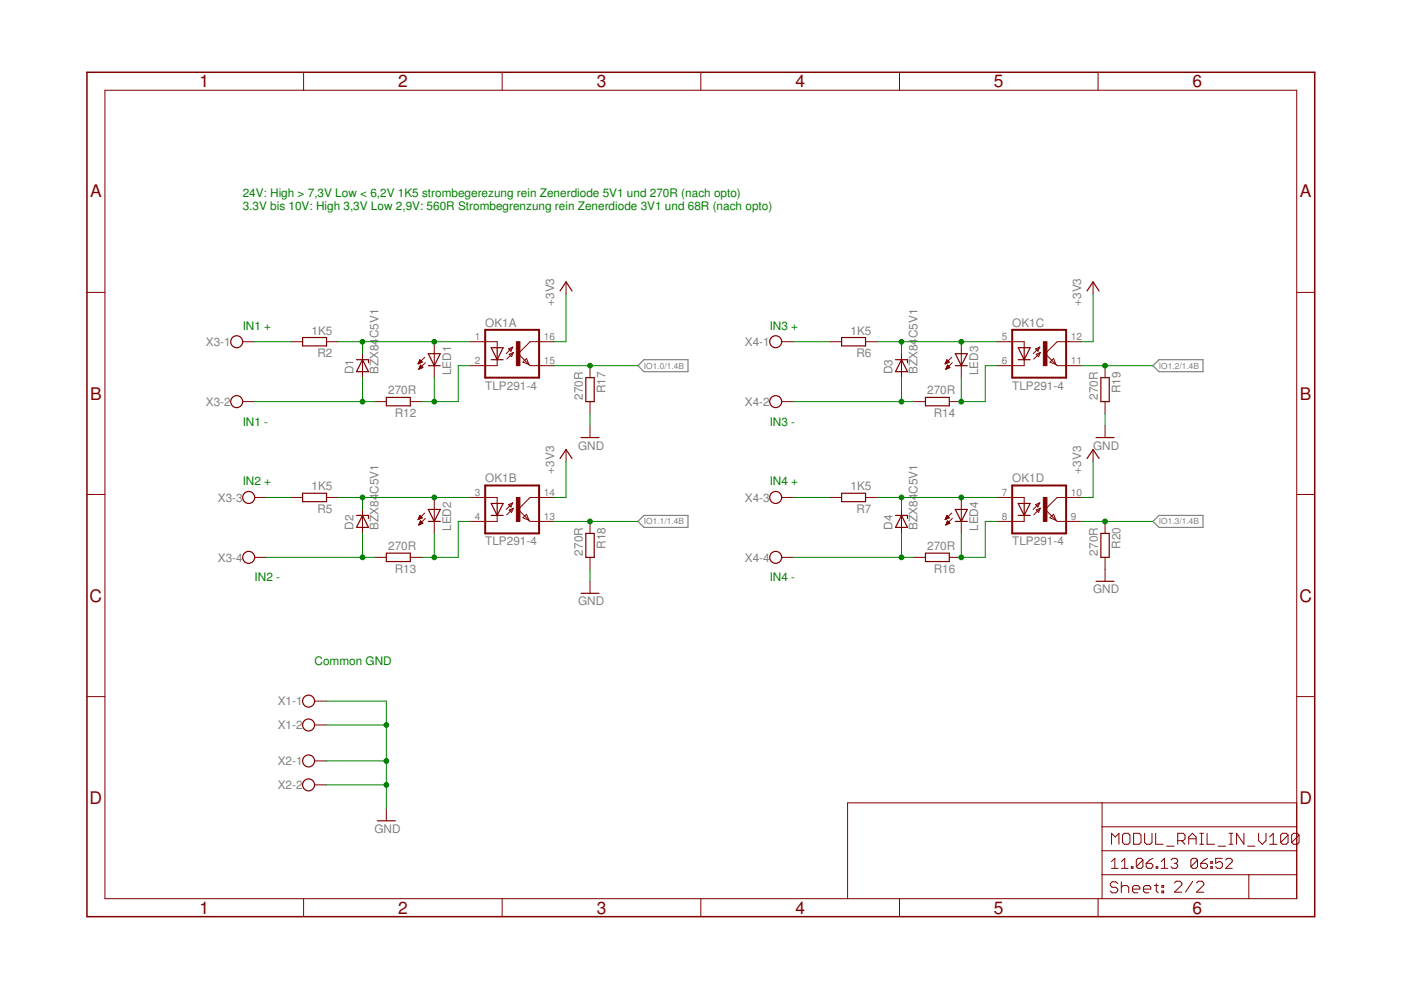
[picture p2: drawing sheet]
<svg xmlns="http://www.w3.org/2000/svg" width="297mm" height="210mm" viewBox="0 0 297 210" stroke-linecap="round" stroke-linejoin="round" font-family="sans-serif">
<path d="M135.3 77.5l1.2-1.2h9.4v2.5h-9.4zM245.7 76.3h9.4v2.5h-9.4l-1.2-1.3zM135.3 110.6l1.2-1.3h9.4v2.5h-9.4zM245.7 109.3h9.4v2.5h-9.4l-1.2-1.2z" fill="none" stroke="#808080" stroke-width=".25"/>
<g fill="none" stroke="#800000" stroke-width=".21">
<path d="M22.2 19.1h252.7v171.4h-252.7zM64.4 15.3v3.8M106.5 15.3v3.8M148.6 15.3v3.8M190.7 15.3v3.8M232.8 15.3v3.8M120 59.8v2.5M231.8 59.8v2.5M18.4 62h3.8M51.5 72.5h2.5M61.6 72.5h2.6M69.2 72.5h2.6"/>
<path d="M76.9 75v5.1M88.7 77.1h.1M88.7 77h.3M88.8 76.9h.5M88.8 78.2h.2M88.8 76.8h.7M88.9 76.6h.5M88.9 78.1h.4M88.9 78h.7M88.9 76.5h.4M89 76.4h.2M89 77.8h.6"/>
<path d="M89 77.7h.5M89.1 77.6h.2M89.1 77.5h.1M89.2 77.4l.5 .5-.9 .4zM89.5 76.8l-.5-.5-.4 .9M89.5 76.8l-.9 .4M90 75.8l-1.4 1.4M90.2 76.9l-1.4 1.4M92.1 72.5v7.6M99.7 72.5h5.7v1.2M105.4 76.3v1.2h-5.7M107.8 74l.9-.4-.4 .9z"/>
<path d="M107.9 75.1l.9-.4-.3 .9zM108.7 73.6l-1.4 1.4M108.8 74.7l-1.4 1.4M111.6 76l.5 1.3-1.2-.5zM117.5 72.5h-5.1l-2.5 2.5 2.5 2.5h5.1M125.1 77.5v2.6M165.7 72.5h2.6M175.9 72.5h2.5M183.5 72.5h2.6M191.1 75v5.1M200.4 77.1h.1M200.5 77h.3"/>
<path d="M200.5 76.9h.6M200.6 76.8h.7M200.6 78.2h.2M200.6 76.6h.5M200.6 78.1h.4M200.7 78h.6M200.7 76.5h.3M200.7 76.4h.2M200.7 77.8h.6M200.8 77.7h.4M200.8 77.6h.3M200.9 77.5h.1"/>
<path d="M200.9 77.4l.5 .5-.9 .4zM201.3 76.8l-.5-.5-.4 .9M201.3 76.8l-.9 .4M201.8 75.8l-1.4 1.4M201.9 76.9l-1.4 1.4M203.8 72.5v7.6M211.4 72.5h5.7v1.2M217.1 76.3v1.2h-5.7M219.6 74l.9-.4-.4 .9zM219.7 75.1l.9-.4-.4 .9zM220.5 73.6l-1.4 1.4M220.6 74.7l-1.4 1.4"/>
<path d="M223.4 76l.5 1.3-1.3-.5zM229.2 72.5h-5.1l-2.5 2.5 2.5 2.5h5.1M234.3 77.5v2.6M274.9 62h3.8M51.5 85.2h2.5M79.4 85.2h2.5M87 85.2h2.5M120 95.3v2.6M125.1 85.2v2.5M125.1 90.2v2.6M165.7 85.2h2.6M193.7 85.2h2.5"/>
<path d="M201.3 85.2h2.5M231.8 95.3v2.6M234.3 85.2v2.5M234.3 90.2v2.6M18.4 104.8h3.8M54 105.5h2.5M54 118.2h2.5M61.6 105.5h2.6M69.2 105.5h2.6M76.9 108v5.1M79.4 118.2h2.5M87 118.2h2.5"/>
<path d="M88.7 110.2h.1M88.7 110h.3M88.8 109.9h.4M88.8 109.8h.7M88.8 111.3h.1M88.9 109.7h.5M88.9 111.1h.3M88.9 109.6h.4M88.9 111h.6M89 109.4h.2M89 110.9h.6M89 109.3l.5 .5-.9 .4z"/>
<path d="M89 109.3h.1M89 110.8h.5M89.1 110.6h.3M89.1 110.5h.2M89.2 110.4l.5 .5-.9 .4zM90 108.8l-1.4 1.4M90.2 109.9l-1.4 1.4M92.1 105.5v7.6M99.7 105.5h5.7v1.2M105.4 109.3v1.3h-5.7M107.8 107l.9-.4-.4 .9zM107.9 108.1l.9-.3-.3 .8z"/>
<path d="M108.7 106.6l-1.4 1.4M108.8 107.8l-1.4 1.4M111.6 109l.5 1.3-1.2-.5zM117.5 105.5h-5.1l-2.5 2.5 2.5 2.6h5.1M125.1 110.6v2.5M125.1 118.2v2.5M165.7 105.5h2.6M165.7 118.2h2.6M175.9 105.5h2.5M183.5 105.5h2.6M191.1 108v5.1M193.7 118.2h2.5"/>
<path d="M200.4 110.2h.1M200.4 110h.3M200.5 109.9h.5M200.6 109.8h.7M200.6 111.3h.1M200.6 109.7h.6M200.6 111.1h.4M200.7 109.6h.4M200.7 111h.5M200.7 109.4h.2M200.7 110.9h.7M200.8 109.3h.1"/>
<path d="M200.8 110.8h.5M200.8 109.3l.5 .5-.9 .4zM200.8 110.6h.3M200.9 110.5h.1M200.9 110.4l.5 .5-.9 .4zM201.3 118.2h2.5M201.8 108.8l-1.4 1.4M201.9 109.9l-1.4 1.4M203.8 105.5v7.6M211.4 105.5h5.7v1.2M217.1 109.3v1.3h-5.7M219.6 107l.9-.4-.4 .9z"/>
<path d="M219.7 108.1l.9-.3-.4 .8zM220.5 106.6l-1.4 1.4M220.6 107.8l-1.4 1.4M223.4 109l.5 1.3-1.3-.5zM229.2 105.5h-5.1l-2.5 2.5 2.5 2.6h5.1M234.3 110.6v2.5M234.3 118.2v5.1M274.9 104.8h3.8M125.1 123.3v2.5M18.4 147.7h3.8M66.7 148.7h2.5M66.7 153.7h2.5"/>
<path d="M274.9 147.7h3.8M66.7 161.3h2.5M66.7 166.4h2.5M81.9 171.5v2.5M233.7 170.2v20.3M233.7 175.3h41.2M235.7 179v-2.3l.8 .8 .7-.8v2.3M238 177.1l.4-.4h.8l.4 .4v1.5l-.4 .4h-.8l-.4-.4zM240.3 176.7h1.2l.4 .4v1.5l-.4 .4h-1.2zM242.7 176.7v1.9l.4 .4h.8l.3-.4v-1.9M245 176.7v2.3h1.6M247.4 179.4h1.5"/>
<path d="M249.7 178.2h1.2l.3-.4v-.7l-.3-.4h-1.2v2.3M250.5 178.2l.7 .8M252 179v-1.5l.8-.8 .8 .8v1.5M252 177.8h1.6M254.4 176.7h.8M254.4 179h.8M254.8 176.7v2.3M255.9 176.7v2.3h1.6M258.3 179.4h1.5M260.6 176.7h.8M260.6 179h.8M261 176.7v2.3"/>
<path d="M263.7 176.7v2.3l-1.5-2.3v2.3M264.5 179.4h1.6M266.8 176.7v1.5l.8 .8 .8-.8v-1.5M269.2 179h1.5M269.2 177.5l.8-.8v2.3M273.1 177.1l-.4-.4h-.8l-.4 .4v1.5M273.1 177.1v1.5l-.4 .4h-.8l-.4-.4M273.1 177.1l-1.6 1.5M274.9 170.2h-95.2v20.3M275.4 177.1l-.4-.4h-.7l-.4 .4v1.5M275.4 177.1v1.5l-.4 .4h-.7l-.4-.4M275.4 177.1l-1.5 1.5"/>
<path d="M64.4 190.5v3.9M106.5 190.5v3.9M148.6 190.5v3.9M190.7 190.5v3.9M232.8 190.5v3.9M233.7 185.5h41.2M233.7 180.4h41.2M235.6 182.7l.8-.7v2.1M235.6 184.1h1.5M237 187.3l-.4-.3h-.8l-.4 .3v.4l.4 .4h.8l.4 .4v.4l-.4 .4h-.8l-.4-.4M237.7 187v2.3M237.7 188.1l.4-.4h.8l.4 .4v1.2"/>
<path d="M237.8 184.1h1.4M237.8 182.7l.7-.7v2.1M239.9 183.7h.3v.4h-.3zM240.1 188.5h1.6v-.4l-.4-.4h-.8l-.4 .4v.8l.4 .4h.8M242.3 182.4v1.3l-.3 .4h-.7l-.4-.4M242.3 182.4l-.3-.4h-.7l-.4 .4v1.3M242.3 182.4l-1.4 1.3M242.4 188.5h1.6v-.4l-.4-.4h-.8l-.4 .4v.8l.4 .4h.8M243 183h1.1l.3 .4v.3l-.3 .4h-.7l-.4-.4zM244.4 182l-.7 .4-.7 .6M244.8 187.7h.8M245.1 183.7h.4v.4h-.4z"/>
<path d="M245.2 187.3v1.6l.4 .4M246.2 184.1h1.4M246.2 182.7l.7-.7v2.1M246.3 187.7h.4v.4h-.4zM246.3 188.9h.4v.4h-.4zM248.3 182.4l.3-.4h.7l.4 .4v.3l-.4 .3M249 183h.3M249 187.2l.4-.4h.8l.4 .4v.4l-1.6 1.6h1.6M249.3 183l.4 .4v.3l-.4 .4h-.7l-.3-.4M252.9 186.8l-1.6 2.4M253.7 187.2l.4-.4h.7l.4 .4v.4l-1.5 1.6h1.5M253.9 182.4v1.3l-.3 .4h-.8l-.3-.4"/>
<path d="M253.9 182.4l-.3-.4h-.8l-.3 .4v1.3M253.9 182.4l-1.4 1.3M254.6 183h1.1l.3 .4v.3l-.3 .4h-.7l-.4-.4zM256 182l-.7 .4-.7 .6M256.7 183.7h.3v.4h-.3zM256.7 182.7h.3v.3h-.3zM259.2 182h-1.5v1l.8-.3h.3l.4 .3v.7l-.4 .4h-.7l-.4-.4M259.9 182.4l.3-.4h.7l.4 .4v.3l-1.4 1.4h1.4M264.8 185.5v5"/>
</g>
<g fill="none" stroke="#800000" stroke-width=".25">
<path d="M64.2 71.6h5v1.7h-5zM75.6 76.3h2.5v.6M76.9 76.3l1.2 2.5h-2.5zM90.8 75h2.5l-1.2 2.5zM90.8 77.5h2.5M104.1 73.7h2.6l-1.3 2.6zM104.1 76.3h2.6M105.4 73.7v2.6M118.7 61.7l1.3-1.9 1.3 1.9M178.4 71.6h5.1v1.7h-5.1zM189.9 76.3h2.5v.6M191.1 76.3l1.3 2.5h-2.5z"/>
<path d="M202.5 77.5h2.6M202.5 75h2.6l-1.3 2.5zM215.9 76.3h2.5M215.9 73.7h2.5l-1.3 2.6zM217.1 73.7v2.6M230.5 61.7l1.3-1.9 1.2 1.9M81.9 84.3h5.1v1.7h-5.1zM118.7 97.2l1.3-1.9 1.3 1.9M123.2 92.8h3.8M124.2 80.1h1.8v5.1h-1.8zM196.2 84.3h5.1v1.7h-5.1zM230.5 97.2l1.3-1.9 1.2 1.9"/>
<path d="M232.4 92.8h3.8M233.4 80.1h1.8v5.1h-1.8zM64.2 104.6h5v1.8h-5zM75.6 109.3h2.5v.6M76.9 109.3l1.2 2.5h-2.5zM81.9 117.3h5.1v1.8h-5.1zM90.8 108h2.5l-1.2 2.6zM90.8 110.6h2.5M104.1 106.7h2.6l-1.3 2.6zM104.1 109.3h2.6M105.4 106.7v2.6M124.2 113.1h1.8v5.1h-1.8z"/>
<path d="M178.4 104.6h5.1v1.8h-5.1zM189.9 109.3h2.5v.6M191.1 109.3l1.3 2.5h-2.5zM196.2 117.3h5.1v1.8h-5.1zM202.5 110.6h2.6M202.5 108h2.6l-1.3 2.6zM215.9 109.3h2.5M215.9 106.7h2.5l-1.3 2.6zM217.1 106.7v2.6M233.4 113.1h1.8v5.1h-1.8zM123.2 125.8h3.8M232.4 123.3h3.8"/>
<path d="M80 174h3.8"/>
<circle cx="50.2" cy="72.5" r="1.27"/>
<circle cx="164.5" cy="72.5" r="1.27"/>
<circle cx="50.2" cy="85.2" r="1.27"/>
<circle cx="164.5" cy="85.2" r="1.27"/>
<circle cx="52.7" cy="105.5" r="1.27"/>
<circle cx="52.7" cy="118.2" r="1.27"/>
<circle cx="164.5" cy="105.5" r="1.27"/>
<circle cx="164.5" cy="118.2" r="1.27"/>
<circle cx="65.4" cy="148.7" r="1.27"/>
<circle cx="65.4" cy="153.7" r="1.27"/>
<circle cx="65.4" cy="161.3" r="1.27"/>
<circle cx="65.4" cy="166.4" r="1.27"/>
</g>
<path d="M102.9 69.9h11.4v10.2h-11.4zM214.6 69.9h11.4v10.2h-11.4zM102.9 102.9h11.4v10.2h-11.4zM214.6 102.9h11.4v10.2h-11.4z" fill="none" stroke="#800000" stroke-width=".42"/>
<g fill="#800000" stroke="#800000" stroke-width=".21">
<path d="M109.5 72.5h.7v5h-.7z"/>
<path d="M109.5 105.5h.7v5.1h-.7z"/>
<path d="M221.2 72.5h.8v5h-.8z"/>
<path d="M221.2 105.5h.8v5.1h-.8z"/>
</g>
<path d="M18.4 15.3h260.3v179.1h-260.3z" fill="none" stroke="#800000" stroke-width=".32"/>
<g fill="none" stroke="#008000" stroke-width=".21">
<path d="M54 72.5h7.6M71.8 72.5h27.9M76.9 72.5v2.5M99.7 77.5h-2.5v7.7h-7.7M117.5 77.5h17.8M120 62.3v10.2h-2.5M168.3 72.5h7.6M186.1 72.5h25.3M191.1 72.5v2.5M211.4 77.5h-2.5v7.7h-5.1v-5.1M229.2 77.5h15.3M231.8 62.3v10.2h-2.6"/>
<path d="M54 85.2h25.4M76.9 80.1v5.1M92.1 80.1v5.1M120 97.9v7.6h-2.5M125.1 87.7v2.5M168.3 85.2h25.4M191.1 80.1v5.1M231.8 97.9v7.6h-2.6M234.3 87.7v2.5M56.5 105.5h5.1M56.5 118.2h22.9M71.8 105.5h27.9"/>
<path d="M76.9 105.5v2.5M76.9 113.1v5.1M92.1 113.1v5.1M99.7 110.6h-2.5v7.6h-7.7M117.5 110.6h17.8M168.3 105.5h7.6M168.3 118.2h25.4M186.1 105.5h25.3M191.1 105.5v2.5M191.1 113.1v5.1M211.4 110.6h-2.5v7.6h-5.1v-5.1M229.2 110.6h15.3"/>
<path d="M125.1 120.7v2.6M69.2 148.7h12.7v22.8M69.2 153.7h12.7M69.2 161.3h12.7M69.2 166.4h12.7"/>
</g>
<g fill="#008000" stroke="#008000" stroke-width=".21">
<circle cx="81.9" cy="153.7" r=".51"/>
<circle cx="81.9" cy="161.3" r=".51"/>
<circle cx="81.9" cy="166.4" r=".51"/>
<circle cx="125.1" cy="77.5" r=".51"/>
<circle cx="125.1" cy="110.6" r=".51"/>
<circle cx="234.3" cy="110.6" r=".51"/>
<circle cx="234.3" cy="77.5" r=".51"/>
<circle cx="76.9" cy="72.5" r=".51"/>
<circle cx="92.1" cy="72.5" r=".51"/>
<circle cx="92.1" cy="85.2" r=".51"/>
<circle cx="76.9" cy="105.5" r=".51"/>
<circle cx="92.1" cy="105.5" r=".51"/>
<circle cx="92.1" cy="118.2" r=".51"/>
<circle cx="191.1" cy="72.5" r=".51"/>
<circle cx="203.8" cy="72.5" r=".51"/>
<circle cx="191.1" cy="105.5" r=".51"/>
<circle cx="203.8" cy="105.5" r=".51"/>
<circle cx="203.8" cy="85.2" r=".51"/>
<circle cx="203.8" cy="118.2" r=".51"/>
<circle cx="76.9" cy="85.2" r=".51"/>
<circle cx="76.9" cy="118.2" r=".51"/>
<circle cx="191.1" cy="85.2" r=".51"/>
<circle cx="191.1" cy="118.2" r=".51"/>
</g>
<g font-size="3.7" fill="#800000">
<text x="42.3" y="18.5">1</text>
<text x="84.4" y="18.5">2</text>
<text x="126.5" y="18.5">3</text>
<text x="168.6" y="18.5">4</text>
<text x="210.7" y="18.5">5</text>
<text x="252.9" y="18.5">6</text>
<text x="19.1" y="41.9">A</text>
<text x="275.6" y="41.9">A</text>
<text x="19.1" y="84.7">B</text>
<text x="275.6" y="84.7">B</text>
<text x="19" y="127.6">C</text>
<text x="275.5" y="127.6">C</text>
<text x="19" y="170.4">D</text>
<text x="275.5" y="170.4">D</text>
<text x="42.3" y="193.7">1</text>
<text x="84.4" y="193.7">2</text>
<text x="126.5" y="193.7">3</text>
<text x="168.6" y="193.7">4</text>
<text x="210.7" y="193.7">5</text>
<text x="252.9" y="193.7">6</text>
</g>
<g font-size="2.5" fill="#008000">
<text x="51.5" y="41.9">24V: High &gt; 7,3V Low &lt; 6,2V 1K5 strombegerezung rein Zenerdiode 5V1 und 270R (nach opto)</text>
<text x="51.5" y="44.5">3.3V bis 10V: High 3,3V Low 2,9V: 560R Strombegrenzung rein Zenerdiode 3V1 und 68R (nach opto)</text>
<text x="51.5" y="69.9">IN1 +</text>
<text x="163.2" y="69.9">IN3 +</text>
<text x="51.5" y="90.2">IN1 -</text>
<text x="163.2" y="90.2">IN3 -</text>
<text x="51.5" y="102.9">IN2 +</text>
<text x="163.2" y="102.9">IN4 +</text>
<text x="54" y="123.3">IN2 -</text>
<text x="163.2" y="123.3">IN4 -</text>
<text x="66.7" y="141">Common GND</text>
</g>
<g font-size="2.5" fill="#808080">
<text x="117.5" y="64.8" transform="rotate(-90 117.5 64.8)">+3V3</text>
<text x="229.2" y="64.8" transform="rotate(-90 229.2 64.8)">+3V3</text>
<text x="66.1" y="70.9">1K5</text>
<text x="102.9" y="69.3">OK1A</text>
<text x="180.3" y="70.9">1K5</text>
<text x="214.6" y="69.3">OK1C</text>
<text x="43.6" y="73.4">X3-1</text>
<text x="67.3" y="75.7">R2</text>
<text x="157.9" y="73.4">X4-1</text>
<text x="181.6" y="75.7">R6</text>
<text x="74.9" y="79.3" transform="rotate(-90 74.9 79.3)">D1</text>
<text x="80.3" y="79.3" transform="rotate(-90 80.3 79.3)">BZX84C5V1</text>
<text x="82.3" y="83.6">270R</text>
<text x="95.6" y="79.6" transform="rotate(-90 95.6 79.6)">LED1</text>
<text x="102.9" y="82.6">TLP291-4</text>
<text x="128.4" y="83.4" transform="rotate(-90 128.4 83.4)">R17</text>
<text x="189.2" y="79.3" transform="rotate(-90 189.2 79.3)">D3</text>
<text x="194.6" y="79.3" transform="rotate(-90 194.6 79.3)">BZX84C5V1</text>
<text x="196.6" y="83.6">270R</text>
<text x="207.4" y="79.6" transform="rotate(-90 207.4 79.6)">LED3</text>
<text x="214.6" y="82.6">TLP291-4</text>
<text x="237.6" y="83.4" transform="rotate(-90 237.6 83.4)">R19</text>
<text x="43.6" y="86">X3-2</text>
<text x="83.7" y="88.4">R12</text>
<text x="123.6" y="84.8" transform="rotate(-90 123.6 84.8)">270R</text>
<text x="157.9" y="86">X4-2</text>
<text x="198" y="88.4">R14</text>
<text x="232.8" y="84.8" transform="rotate(-90 232.8 84.8)">270R</text>
<text x="122.6" y="95.3">GND</text>
<text x="231.8" y="95.3">GND</text>
<text x="117.5" y="100.4" transform="rotate(-90 117.5 100.4)">+3V3</text>
<text x="229.2" y="100.4" transform="rotate(-90 229.2 100.4)">+3V3</text>
<text x="46.2" y="106.4">X3-3</text>
<text x="66.1" y="104">1K5</text>
<text x="102.9" y="102.3">OK1B</text>
<text x="157.9" y="106.4">X4-3</text>
<text x="180.3" y="104">1K5</text>
<text x="214.6" y="102.3">OK1D</text>
<text x="67.3" y="108.8">R5</text>
<text x="74.9" y="112.3" transform="rotate(-90 74.9 112.3)">D2</text>
<text x="80.3" y="112.3" transform="rotate(-90 80.3 112.3)">BZX84C5V1</text>
<text x="95.6" y="112.6" transform="rotate(-90 95.6 112.6)">LED2</text>
<text x="181.6" y="108.8">R7</text>
<text x="189.2" y="112.3" transform="rotate(-90 189.2 112.3)">D4</text>
<text x="194.6" y="112.3" transform="rotate(-90 194.6 112.3)">BZX84C5V1</text>
<text x="207.4" y="112.6" transform="rotate(-90 207.4 112.6)">LED4</text>
<text x="46.2" y="119.1">X3-4</text>
<text x="82.3" y="116.6">270R</text>
<text x="102.9" y="115.6">TLP291-4</text>
<text x="123.6" y="117.8" transform="rotate(-90 123.6 117.8)">270R</text>
<text x="128.4" y="116.4" transform="rotate(-90 128.4 116.4)">R18</text>
<text x="157.9" y="119.1">X4-4</text>
<text x="196.6" y="116.6">270R</text>
<text x="214.6" y="115.6">TLP291-4</text>
<text x="232.8" y="117.8" transform="rotate(-90 232.8 117.8)">270R</text>
<text x="237.6" y="116.4" transform="rotate(-90 237.6 116.4)">R20</text>
<text x="83.7" y="121.4">R13</text>
<text x="198" y="121.4">R16</text>
<text x="231.8" y="125.8">GND</text>
<text x="122.6" y="128.3">GND</text>
<text x="58.9" y="149.5">X1-1</text>
<text x="58.9" y="154.6">X1-2</text>
<text x="58.9" y="162.2">X2-1</text>
<text x="58.9" y="167.3">X2-2</text>
<text x="79.4" y="176.6">GND</text>
</g>
<g font-size="2.1" fill="#808080">
<text x="100.7" y="72.1">1</text>
<text x="100.7" y="77.2">2</text>
<text x="115.3" y="77.2">15</text>
<text x="115.3" y="72.1">16</text>
<text x="212.4" y="72.1">5</text>
<text x="212.4" y="77.2">6</text>
<text x="227" y="77.2">11</text>
<text x="227" y="72.1">12</text>
<text x="100.7" y="105.1">3</text>
<text x="115.3" y="105.1">14</text>
<text x="212.4" y="105.1">7</text>
<text x="227" y="105.1">10</text>
<text x="100.7" y="110.2">4</text>
<text x="115.3" y="110.2">13</text>
<text x="212.4" y="110.2">8</text>
<text x="227" y="110.2">9</text>
</g>
<g font-size="1.8" fill="#808080">
<text x="136.5" y="78.2">IO1.0/1.4B</text>
<text x="245.7" y="78.2">IO1.2/1.4B</text>
<text x="136.5" y="111.2">IO1.1/1.4B</text>
<text x="245.7" y="111.2">IO1.3/1.4B</text>
</g>
</svg>
